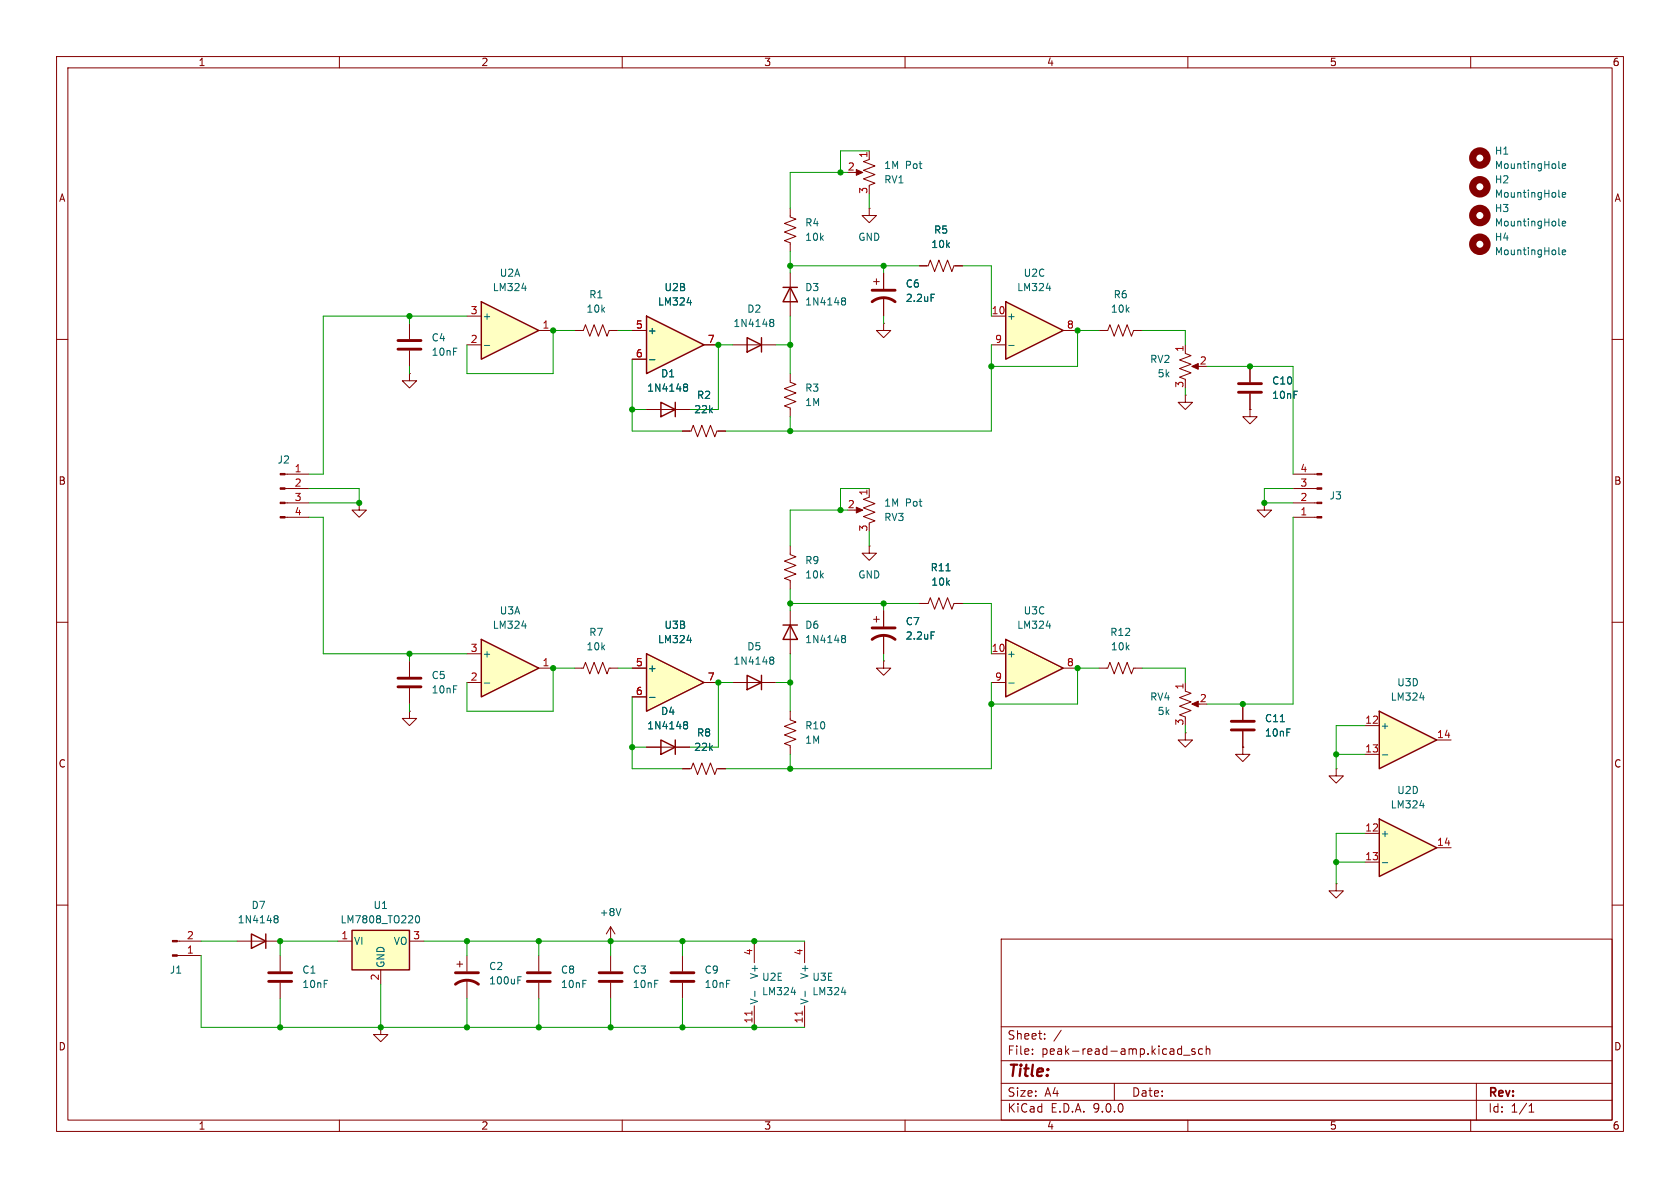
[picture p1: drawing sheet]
<svg xmlns="http://www.w3.org/2000/svg" width="297mm" height="210mm" viewBox="0 0 297 210" stroke-linecap="round" stroke-linejoin="round" font-family="sans-serif">
<g fill="none" stroke="#840000" stroke-width=".18">
<path d="M10 10h277v190h-277zM12 12h273v186h-273zM60 10v2M110 10v2M160 10v2M210 10v2M260 10v2M10 60h2M285 60h2M10 110h2M285 110h2M10 160h2"/>
<path d="M95.2 168.9v2.8M95.2 173.7v2.8M177 166h108v32h-108zM285 160h2M60 198v2M110 198v2M160 198v2M177 194.5h108M177 191.5h108M177 187.5h108M177 181.5h108M182.5 186.3v.1"/>
<path d="M182.5 185.5v.1M184.7 183.6v.1M184.7 182.8v.1M187.6 182.1l-1.3 2M197 191.5v3M208.5 185.4l.4 .1M208.9 184.9v1.5M208.9 186.3l-.4 .1M209.2 186.5h1.2M210 198v2M211.2 185.5l-.3-.1-.2 .2v.2l.5 .2v.3h-.5M212.6 185.5l-.4-.1-.3 .3v.4l.1 .2h.6"/>
<path d="M213.2 185.5l.3-.1 .3 .1 .1 .9M213.2 184.9v1.5M260 198v2M261 191.5v6.5M270.3 196.6h.9M270.3 195.5l.4-.4v1.5"/>
</g>
<path d="M93.2 172h4.1M93.2 173.5h4.1" fill="none" stroke="#840000" stroke-width=".51"/>
<path d="M177.8 53.3l10.2 5.1-10.2 5.1z" fill="#ffffc2"/>
<path d="M177.8 53.3l10.2 5.1-10.2 5.1z" fill="none" stroke="#840000" stroke-width=".25"/>
<path d="M175.3 55.9h2.5M188 58.4h2.5M175.3 61h2.5M162.6 106.7h1.5l.4-1 .7 2 .8-2 .8 2 .7-2 .8 2 .4-1h1.5M236.2 135.9v1.3h1.3l-1.3 1.2-1.3-1.2h1.3M236.2 135.9h.1M120.6 168.9v2.8M120.6 173.7v2.8" fill="none" stroke="#840000" stroke-width=".18"/>
<path d="M185 51h.8M178.3 61.1h1M167.2 100.9h.8" fill="none" stroke="#006464" stroke-width=".18"/>
<path d="M118.6 172h4.1M118.6 173.5h4.1" fill="none" stroke="#840000" stroke-width=".51"/>
<path d="M85.1 53.3l10.1 5.1-10.1 5.1z" fill="#ffffc2"/>
<path d="M85.1 53.3l10.1 5.1-10.1 5.1z" fill="none" stroke="#840000" stroke-width=".25"/>
<path d="M72.4 57.2v2.7M82.5 55.9h2.6M95.2 58.4h2.6M72.4 62v2.8M82.5 61h2.6M153.7 96.5v1.3h1.2l-1.2 1.3-1.3-1.3h1.3M153.7 96.5h.1" fill="none" stroke="#840000" stroke-width=".18"/>
<path d="M92.3 51h.7M85.6 61.1h1" fill="none" stroke="#006464" stroke-width=".18"/>
<path d="M70.4 60.2h4M70.4 61.7h4" fill="none" stroke="#840000" stroke-width=".51"/>
<path d="M243.8 144.8l10.2 5.1-10.2 5z" fill="#ffffc2"/>
<path d="M132.1 119.4l2.5 1.3-2.5 1.2zM134.6 119.4v2.5M243.8 144.8l10.2 5.1-10.2 5z" fill="none" stroke="#840000" stroke-width=".25"/>
<path d="M151.1 30.5h1M153.7 28.2l-1 .4 2 .7-2 .8 2 .8-2 .7 2 .8-1 .4v.2M153.7 26.7v1.2M72.4 116.8v2.8M72.4 121.7v2.8M129.5 120.7h7.7M241.3 147.3h2.5M241.3 152.4h2.5M254 149.9h2.5" fill="none" stroke="#840000" stroke-width=".18"/>
<path d="M136.2 116.6l.1 .1M136.2 116.2l.4-.1 .1 .2 .1 .2-.2 .2M136.3 116.7h.3M136.3 116.7l-.1 .1M136.6 116.7l.2 .2-.1 .4-.1 .1h-.4M244.4 152.5h.9M251 142.4h.8" fill="none" stroke="#006464" stroke-width=".18"/>
<path d="M151.4 30l1.1 .5-1.1 .5z" fill="#840000" stroke="#840000" stroke-width=".18"/>
<path d="M70.4 119.9h4M70.4 121.4h4" fill="none" stroke="#840000" stroke-width=".51"/>
<path d="M85.1 113l10.1 5.1-10.1 5.1z" fill="#ffffc2"/>
<path d="M85.1 113l10.1 5.1-10.1 5.1zM44.4 165.1l2.6 1.3-2.6 1.2zM47 165.1v2.5" fill="none" stroke="#840000" stroke-width=".25"/>
<g fill="none" stroke="#840000" stroke-width=".18">
<path d="M154.4 49.8h1M154.9 49.3v1M156.2 57.2v1.2h1.3l-1.3 1.3-1.3-1.3h1.3M156.2 57.2h.1M156.2 48.3v2.8M156.2 52.6v3.3M162.6 47h1.5l.4-1 .7 2 .8-2 .8 2 .7-2 .8 2 .4-1h1.5M194.3 58.4h1.5l.4-1 .8 2 .7-2 .8 2 .8-2 .7 2 .4-1h1.5M72.4 66v1.3h1.3l-1.3 1.3-1.3-1.3h1.3M72.4 66h.1M50.4 83.8h4.2M50.4 86.4h4.2"/>
<path d="M50.4 88.9h4.2M50.4 91.4h4.2M63.5 88.9v1.3h1.3l-1.3 1.2-1.3-1.2h1.3M63.5 88.9h.1M151.1 90.2h1M153.7 87.9l-1 .4 2 .7-2 .8 2 .8-2 .7 2 .8-1 .4v.2M153.7 86.4v1.2M82.5 115.6h2.6M95.2 118.1h2.6M101.6 118.1h1.5l.4-1 .8 2 .7-2 .8 2 .8-2 .7 2 .4-1h1.5M154.4 109.5h1M154.9 109v1"/>
<path d="M156.2 116.8v1.3h1.3l-1.3 1.3-1.3-1.3h1.3M156.2 116.8h.1M156.2 108v2.7M156.2 112.3v3.3M194.3 118.1h1.5l.4-1 .8 2 .7-2 .8 2 .8-2 .7 2 .4-1h1.5M72.4 125.7v1.3h1.3l-1.3 1.3-1.3-1.3h1.3M72.4 125.7h.1M82.5 120.7h2.6M236.2 156.2v1.3h1.3l-1.3 1.3-1.3-1.3h1.3M236.2 156.2h.1M41.9 166.4h7.6M107.9 166.4h.1"/>
<path d="M107.9 163.8l-.7 1.3M107.9 163.8l.8 1.3M107.9 163.8v2.6M107.9 168.9v2.8M107.9 173.7v2.8M133.3 166.4v3.8M133.3 177.8v3.8M142.2 166.4v3.8M142.2 177.8v3.8"/>
</g>
<g fill="none" stroke="#006464" stroke-width=".18">
<path d="M164.6 52h.6M92.3 110.6h.7M164.6 111.7h.6M85.6 120.7h1M48.6 162.4h.1M48.6 161.9h.3l.2 .1 .1 .2-.3 .2M48.7 162.4h.2M48.7 162.4l-.1 .1M48.9 162.4l.3 .3-.1 .3-.2 .1h-.3M109.8 160.6l-.5 1.3M133.4 175.2v1M139.9 175.4h.8"/>
<path d="M142.3 175.2v1M148.8 175.4h.7"/>
</g>
<path d="M132.9 178.7v.8M141.8 178.7v.8" fill="none" stroke="#a90000" stroke-width=".18"/>
<path d="M154.2 53.3a3.3 3.3 0 0 1 4 0M154.2 51.3h4M154.2 113a3.3 3.3 0 0 1 4 0M154.2 111h4M105.9 172h4.1M105.9 173.5h4.1" fill="none" stroke="#840000" stroke-width=".51"/>
<g fill="#840000" stroke="#840000" stroke-width=".18">
<path d="M49.5 83.7h.9v.2h-.9z"/>
<path d="M49.5 86.2h.9v.3h-.9z"/>
<path d="M49.5 88.8h.9v.2h-.9z"/>
<path d="M49.5 91.3h.9v.3h-.9z"/>
<path d="M151.4 89.7l1.1 .5-1.1 .5z"/>
</g>
<path d="M177.8 113l10.2 5.1-10.2 5.1z" fill="#ffffc2"/>
<path d="M138.4 110.5h2.6M139.7 110.5l1.3 2.5h-2.6zM177.8 113l10.2 5.1-10.2 5.1z" fill="none" stroke="#840000" stroke-width=".25"/>
<path d="M139.7 96.5v1.5l1 .4-2 .8 2 .7-2 .8 2 .8-2 .7 1 .4v1.5M139.7 108v7.6M175.3 115.6h2.5M188 118.1h2.5M120.6 135.9h1.6l.4-1 .7 2 .8-2 .7 2 .8-2 .8 2 .3-1h1.6M175.3 120.7h2.5" fill="none" stroke="#840000" stroke-width=".18"/>
<path d="M148.9 112.8l.1 .1M148.9 112.4l.3-.1 .2 .2 .1 .1-.3 .3M149 112.9h.2M149 112.9h-.1M149.2 112.9l.3 .2-.1 .4-.2 .1-.3-.1M185 110.6h.8M178.3 120.7h1" fill="none" stroke="#006464" stroke-width=".18"/>
<path d="M114.3 115.6l10.2 5.1-10.2 5z" fill="#ffffc2"/>
<path d="M114.3 115.6l10.2 5.1-10.2 5zM116.8 130.8l2.6 1.3-2.6 1.3zM119.4 130.8v2.6" fill="none" stroke="#840000" stroke-width=".25"/>
<path d="M120.6 76.2h1.6l.4-1 .7 2 .8-2 .7 2 .8-2 .8 2 .3-1h1.6M111.8 118.1h2.5M111.8 123.2h2.5M114.3 132.1h7.6M124.5 120.7h2.5M139.7 125.7v1.6l1 .3-2 .8 2 .8-2 .7 2 .8-2 .7 1 .4v1.6" fill="none" stroke="#840000" stroke-width=".18"/>
<path d="M121.5 113.2h.8M114.8 123.3h1M121 128.1h.1M121 127.6h.3l.2 .1 .1 .2-.3 .2M121.1 128.1h.2M121.1 128.1l-.1 .1M121.3 128.1l.3 .3-.1 .3-.2 .1h-.3" fill="none" stroke="#006464" stroke-width=".18"/>
<path d="M243.8 125.7l10.2 5.1-10.2 5.1z" fill="#ffffc2"/>
<path d="M132.1 59.7l2.5 1.3-2.5 1.2zM134.6 59.7v2.5M138.4 50.8h2.6M139.7 50.8l1.3 2.5h-2.6zM116.8 71.1l2.6 1.3-2.6 1.3zM119.4 71.1v2.6M243.8 125.7l10.2 5.1-10.2 5.1z" fill="none" stroke="#840000" stroke-width=".25"/>
<g fill="none" stroke="#840000" stroke-width=".18">
<path d="M139.7 36.8v1.6l1 .3-2 .8 2 .8-2 .7 2 .8-2 .7 1 .4v1.6M153.7 36.8v1.3h1.2l-1.2 1.3-1.3-1.3h1.3M153.7 36.8h.1M139.7 48.3v7.6M114.3 72.4h7.6M129.5 61h7.7M139.7 66v1.6l1 .3-2 .8 2 .8-2 .7 2 .8-2 .8 1 .3v1.6M209.5 62.5l1.1 .4-2.1 .7 2.1 .8-2.1 .8 2.1 .7-2.1 .8 1 .4v.2M209.5 69.9v1.2h1.3l-1.3 1.3-1.2-1.3h1.2M209.5 69.9h.1M209.5 61v1.2M211.1 64.8h1"/>
<path d="M221 72.4v1.3h1.2l-1.2 1.2-1.3-1.2h1.3M221 72.4h.1M221 64.8v2.8M221 69.6v2.8M223.5 88.9v1.3h1.3l-1.3 1.2-1.3-1.2h1.3M223.5 88.9h.1M228.6 91.4h4.2M228.6 88.9h4.2M228.6 86.4h4.2M228.6 83.8h4.2M209.5 129.5v1.3h1.3l-1.3 1.3-1.2-1.3h1.2M209.5 129.5h.1"/>
<path d="M209.5 122.2l1.1 .4-2.1 .7 2.1 .8-2.1 .7 2.1 .8-2.1 .8 1 .3v.3M209.5 120.7v1.2M211.1 124.5h1M219.7 132.1v1.3h1.3l-1.3 1.2-1.3-1.2h1.3M219.7 132.1h.1M219.7 124.5v2.8M219.7 129.3v2.8M241.3 128.3h2.5M241.3 133.4h2.5M254 130.8h2.5"/>
</g>
<g fill="none" stroke="#006464" stroke-width=".18">
<path d="M275.6 29.6l.2 .2M275.6 39.8l.2 .1M275.6 34.7l.2 .2M276.2 29.4l.6-.2-.1-.2-.3-.1-.2 .2v.6h.5M276.2 34.4l.6-.1-.1-.2-.3-.1-.2 .2v.6h.5M276.2 39.5l.6-.1-.1-.2-.3-.1-.2 .2v.6h.5M136.2 56.9l.1 .1M136.2 56.5h.4l.1 .1 .1 .2-.2 .2M136.3 57h.3M136.3 57l-.1 .1M136.6 57l.2 .2-.1 .4-.1 .1h-.4M148.9 53.1l.1 .1"/>
<path d="M148.9 52.7l.3-.1 .2 .2 .1 .2-.3 .2M149 53.2h.2M149 53.2l-.1 .1M149.2 53.2l.3 .2-.1 .4-.2 .1h-.3M275.6 44.8l.2 .2M276.2 44.6l.6-.1-.1-.3h-.3l-.2 .2v.6h.5M121 68.4h.1M121 67.9h.3l.2 .1 .1 .2-.3 .2M121.1 68.4h.2M121.1 68.4l-.1 .1M121.3 68.4l.3 .3-.1 .3-.2 .2-.3-.1M226.4 127.6h.7"/>
<path d="M244.4 133.4h.9M251 123.3h.8"/>
</g>
<g fill="#840000" stroke="#840000" stroke-width=".18">
<path d="M210.7 64.8l1.1-.5v1z"/>
<path d="M232.8 91.3h.9v.3h-.9z"/>
<path d="M232.8 88.8h.9v.2h-.9z"/>
<path d="M232.8 86.2h.9v.3h-.9z"/>
<path d="M232.8 83.7h.9v.2h-.9z"/>
<path d="M210.7 124.5l1.1-.5v1z"/>
</g>
<path d="M218.9 67.8h4.1M218.9 69.3h4.1M217.7 127.5h4M217.7 129h4" fill="none" stroke="#840000" stroke-width=".51"/>
<g fill="none" stroke="#840000" stroke-width="1.3">
<circle cx="261.6" cy="38.1" r="1.27"/>
<circle cx="261.6" cy="33" r="1.27"/>
<circle cx="261.6" cy="27.9" r="1.27"/>
<circle cx="261.6" cy="43.2" r="1.27"/>
</g>
<path d="M114.3 55.9l10.2 5.1-10.2 5z" fill="#ffffc2"/>
<path d="M114.3 55.9l10.2 5.1-10.2 5z" fill="none" stroke="#840000" stroke-width=".25"/>
<path d="M101.6 58.4h1.5l.4-1 .8 2 .7-2 .8 2 .8-2 .7 2 .4-1h1.5M111.8 58.4h2.5M111.8 63.5h2.5M124.5 61h2.5" fill="none" stroke="#840000" stroke-width=".18"/>
<path d="M121.5 53.5h.8M114.8 63.6h1" fill="none" stroke="#006464" stroke-width=".18"/>
<path d="M62.2 164.5h10.2v7h-10.2z" fill="#ffffc2"/>
<path d="M62.2 164.5h10.2v7h-10.2z" fill="none" stroke="#840000" stroke-width=".25"/>
<g fill="none" stroke="#840000" stroke-width=".18">
<path d="M111.8 58.4h2.5M156.2 48.3v2.8M156.2 52.6v3.3M162.6 47h1.2M168.9 47h1.3M111.8 63.5h2.5M114.3 72.4h2.5M119.4 72.4h2.5M120.6 76.2h1.3M124.5 61h2.5M127 76.2h1.3M221 72.4h.1"/>
<path d="M221 64.8v2.8M221 69.6v2.8M111.8 118.1h2.5M156.2 108v2.7M156.2 112.3v3.3M162.6 106.7h1.2M168.9 106.7h1.3M111.8 123.2h2.5M114.3 132.1h2.5M119.4 132.1h2.5M120.6 135.9h1.3M124.5 120.7h2.5"/>
<path d="M127 135.9h1.3M219.7 132.1h.1M219.7 124.5v2.8M219.7 129.3v2.8M31.3 166.4h4.3M31.3 168.9h4.3M49.5 168.9v2.8M49.5 173.7v2.8M59.7 166.4h2.5M67.3 171.5v2.5M72.4 166.4h2.5M80.8 170.4h1"/>
<path d="M81.3 169.9v1M82.5 168.9v2.8M82.5 173.2v3.3M67.3 181.6v1.3h1.3l-1.3 1.3-1.3-1.3h1.3M67.3 181.6h.1"/>
</g>
<g fill="none" stroke="#006464" stroke-width=".18">
<path d="M121.5 53.5h.8M164.6 52h.6M114.8 63.6h1M121 67.9h.3l.2 .1 .1 .2-.3 .2M121 68.4h.1M121.1 68.4h.2M121.1 68.4l-.1 .1M121.3 68.4l.3 .3-.1 .3-.2 .2-.3-.1M121.5 113.2h.8M164.6 111.7h.6M167.2 100.9h.8M114.8 123.3h1"/>
<path d="M121 128.1h.1M121 127.6h.3l.2 .1 .1 .2-.3 .2M121.1 128.1h.2M121.1 128.1l-.1 .1M121.3 128.1l.3 .3-.1 .3-.2 .1h-.3M226.4 127.6h.7M73.6 162l.2-.1a.68 .68 0 0 1 .4 .6 .68 .68 0 0 1-.4 .6l-.2-.1-.2-.3zM91.6 173.3h.4M91.6 172.7h.6"/>
</g>
<path d="M47.5 172h4.1M47.5 173.5h4.1M80.5 174a3.3 3.3 0 0 1 4.1 0M80.5 172h4.1" fill="none" stroke="#840000" stroke-width=".51"/>
<g fill="#840000" stroke="#840000" stroke-width=".18">
<path d="M30.5 168.8h.8v.2h-.8z"/>
<path d="M30.5 166.2h.8v.3h-.8z"/>
</g>
<g fill="none" stroke="#009600" stroke-width=".18">
<path d="M149.9 30.5h-10.2v6.3M153.7 34.3v2.5M153.7 26.7h-5.1v3.8M72.4 55.9v1.3M82.5 55.9h-25.4v27.9h-2.5M101.6 58.4h-3.8v7.6h-15.3v-5M109.2 58.4h2.6M139.7 44.5v3.8M139.7 55.9v10.1M139.7 47h22.9M156.2 47v1.3M156.2 55.9v1.3"/>
<path d="M170.2 47h5.1v8.9M194.3 58.4h-3.8v6.4h-15.2M201.9 58.4h7.6v2.6M72.4 64.8v1.2M111.8 63.5v12.7h8.8M111.8 72.4h2.5M129.5 61h-2.5v11.4h-5.1M137.2 61h2.5M139.7 73.7v2.5M175.3 61v15.2h-47M209.5 68.6v1.3M213.4 64.8h15.2v19"/>
<path d="M54.6 91.4h2.5v24.2h25.4M54.6 86.4h8.9v2.5h-8.9M149.9 90.2h-10.2v6.3M153.7 94v2.5M153.7 86.4h-5.1v3.8M228.6 91.4v33.1h-15.2M228.6 86.4h-5.1v2.5h5.1M72.4 115.6v1.2M101.6 118.1h-3.8v7.6h-15.3v-5M109.2 118.1h2.6M139.7 106.7h22.9M139.7 104.1v3.9"/>
<path d="M139.7 115.6v10.1M156.2 106.7v1.3M156.2 115.6v1.2M170.2 106.7h5.1v8.9M194.3 118.1h-3.8v6.4h-15.2M201.9 118.1h7.6v2.6M72.4 124.5v1.2M111.8 123.2v12.7h8.8M111.8 132.1h2.5M129.5 120.7h-2.5v11.4h-5.1M137.2 120.7h2.5M139.7 133.4v2.5"/>
<path d="M175.3 120.7v15.2h-47M209.5 128.3v1.2M236.2 133.4h5.1M241.3 128.3h-5.1v7.6M236.2 152.4h5.1M241.3 147.3h-5.1v8.9M35.6 166.4h6.3M35.6 168.9v12.7h106.6M49.5 176.5v5.1M59.7 166.4h-10.2v2.5M67.3 174v7.6M74.9 166.4h67.3"/>
<path d="M82.5 166.4v2.5M82.5 176.5v5.1M95.2 166.4v2.5M95.2 176.5v5.1M107.9 166.4v2.5M107.9 176.5v5.1M120.6 166.4v2.5M120.6 176.5v5.1"/>
</g>
<g fill="#009600" stroke="#009600" stroke-width=".18">
<circle cx="72.4" cy="55.9" r=".46"/>
<circle cx="63.5" cy="88.9" r=".46"/>
<circle cx="72.4" cy="115.6" r=".46"/>
<circle cx="175.3" cy="64.8" r=".46"/>
<circle cx="148.6" cy="30.5" r=".46"/>
<circle cx="156.2" cy="47" r=".46"/>
<circle cx="148.6" cy="90.2" r=".46"/>
<circle cx="190.5" cy="58.4" r=".46"/>
<circle cx="107.9" cy="181.6" r=".46"/>
<circle cx="107.9" cy="166.4" r=".46"/>
<circle cx="95.2" cy="166.4" r=".46"/>
<circle cx="120.6" cy="166.4" r=".46"/>
<circle cx="133.3" cy="166.4" r=".46"/>
<circle cx="133.3" cy="181.6" r=".46"/>
<circle cx="120.6" cy="181.6" r=".46"/>
<circle cx="156.2" cy="106.7" r=".46"/>
<circle cx="175.3" cy="124.5" r=".46"/>
<circle cx="236.2" cy="152.4" r=".46"/>
<circle cx="190.5" cy="118.1" r=".46"/>
<circle cx="97.8" cy="118.1" r=".46"/>
<circle cx="111.8" cy="132.1" r=".46"/>
<circle cx="139.7" cy="120.7" r=".46"/>
<circle cx="127" cy="120.7" r=".46"/>
<circle cx="139.7" cy="106.7" r=".46"/>
<circle cx="139.7" cy="135.9" r=".46"/>
<circle cx="236.2" cy="133.4" r=".46"/>
<circle cx="223.5" cy="88.9" r=".46"/>
<circle cx="221" cy="64.8" r=".46"/>
<circle cx="219.7" cy="124.5" r=".46"/>
<circle cx="139.7" cy="76.2" r=".46"/>
<circle cx="139.7" cy="47" r=".46"/>
<circle cx="111.8" cy="72.4" r=".46"/>
<circle cx="139.7" cy="61" r=".46"/>
<circle cx="127" cy="61" r=".46"/>
<circle cx="97.8" cy="58.4" r=".46"/>
<circle cx="67.3" cy="181.6" r=".46"/>
<circle cx="82.5" cy="166.4" r=".46"/>
<circle cx="82.5" cy="181.6" r=".46"/>
<circle cx="49.5" cy="181.6" r=".46"/>
<circle cx="95.2" cy="181.6" r=".46"/>
<circle cx="49.5" cy="166.4" r=".46"/>
</g>
<text font-size="2.8" fill="#840000" x="178" y="190.9">Title:</text>
<g font-size="2.1" fill="#840000">
<text x="178" y="184">Sheet:</text>
<text x="178" y="186.7">File:</text>
<text x="184.1" y="186.7">peak-read-amp.kicad_sch</text>
<text x="178" y="196.9">KiCad</text>
<text x="178" y="194.1">Size:</text>
<text x="184.7" y="194.1">A4</text>
<text x="185.7" y="196.9">E.D.A.</text>
<text x="193.3" y="196.9">9.0.0</text>
<text x="200" y="194.1">Date:</text>
<text x="263" y="194.3">Rev:</text>
<text x="263" y="196.9">Id:</text>
<text x="267.1" y="196.9">1/1</text>
</g>
<g font-size="1.8" fill="#840000">
<text x="35" y="11.9">1</text>
<text x="85" y="11.9">2</text>
<text x="135" y="11.9">3</text>
<text x="185" y="11.9">4</text>
<text x="235" y="11.9">5</text>
<text x="285" y="11.9">6</text>
<text x="10.3" y="35.9">A</text>
<text x="285.3" y="35.9">A</text>
<text x="10.3" y="85.9">B</text>
<text x="285.3" y="85.9">B</text>
<text x="10.3" y="135.9">C</text>
<text x="285.3" y="135.9">C</text>
<text x="10.3" y="185.9">D</text>
<text x="285.3" y="185.9">D</text>
<text x="35" y="199.9">1</text>
<text x="85" y="199.9">2</text>
<text x="135" y="199.9">3</text>
<text x="185" y="199.9">4</text>
<text x="235" y="199.9">5</text>
<text x="285" y="199.9">6</text>
</g>
<g font-size="1.8" fill="#a90000">
<text x="153.4" y="28" transform="rotate(-90 153.4 28)">1</text>
<text x="149.8" y="30.2">2</text>
<text x="153.4" y="34.4" transform="rotate(-90 153.4 34.4)">3</text>
<text x="83.1" y="55.6">3</text>
<text x="95.8" y="58.2">1</text>
<text x="112.3" y="58.2">5</text>
<text x="175.2" y="55.6">10</text>
<text x="188.5" y="58.2">8</text>
<text x="83.1" y="60.7">2</text>
<text x="112.3" y="63.2">6</text>
<text x="125" y="60.7">7</text>
<text x="175.8" y="60.7">9</text>
<text x="209.3" y="62.3" transform="rotate(-90 209.3 62.3)">1</text>
<text x="212" y="64.5">2</text>
<text x="209.3" y="68.7" transform="rotate(-90 209.3 68.7)">3</text>
<text x="52" y="83.6">1</text>
<text x="229.8" y="83.6">4</text>
<text x="52" y="86.1">2</text>
<text x="52" y="88.6">3</text>
<text x="149.8" y="89.9">2</text>
<text x="153.4" y="87.7" transform="rotate(-90 153.4 87.7)">1</text>
<text x="229.8" y="88.6">2</text>
<text x="229.8" y="86.1">3</text>
<text x="52" y="91.2">4</text>
<text x="153.4" y="94.1" transform="rotate(-90 153.4 94.1)">3</text>
<text x="229.8" y="91.2">1</text>
<text x="83.1" y="115.3">3</text>
<text x="95.8" y="117.9">1</text>
<text x="112.3" y="117.9">5</text>
<text x="175.2" y="115.3">10</text>
<text x="188.5" y="117.9">8</text>
<text x="83.1" y="120.4">2</text>
<text x="112.3" y="122.9">6</text>
<text x="125" y="120.4">7</text>
<text x="175.8" y="120.4">9</text>
<text x="209.3" y="122" transform="rotate(-90 209.3 122)">1</text>
<text x="212" y="124.2">2</text>
<text x="209.3" y="128.3" transform="rotate(-90 209.3 128.3)">3</text>
<text x="241.3" y="128">12</text>
<text x="254" y="130.6">14</text>
<text x="241.3" y="133.1">13</text>
<text x="241.3" y="147.1">12</text>
<text x="254" y="149.6">14</text>
<text x="241.3" y="152.1">13</text>
<text x="32.9" y="166.1">2</text>
<text x="60.3" y="166.1">1</text>
<text x="73" y="166.1">3</text>
<text x="32.9" y="168.7">1</text>
<text x="67.1" y="173.4" transform="rotate(-90 67.1 173.4)">2</text>
<text x="133.1" y="169" transform="rotate(-90 133.1 169)">4</text>
<text x="142" y="169" transform="rotate(-90 142 169)">4</text>
<text x="133.1" y="181" transform="rotate(-90 133.1 181)">11</text>
<text x="142" y="181" transform="rotate(-90 142 181)">11</text>
</g>
<g font-size="1.8" fill="#006464">
<text x="264.2" y="27.5">H1</text>
<text x="156.2" y="32.6">RV1</text>
<text x="156.2" y="30.1">1M</text>
<text x="160.1" y="30.1">Pot</text>
<text x="264.2" y="30.1">MountingHole</text>
<text x="264.2" y="32.6">H2</text>
<text x="264.2" y="35.2">MountingHole</text>
<text x="142.2" y="40.2">R4</text>
<text x="165" y="41.5">R5</text>
<text x="264.2" y="37.7">H3</text>
<text x="264.2" y="40.2">MountingHole</text>
<text x="142.2" y="42.8">10k</text>
<text x="151.6" y="42.8">GND</text>
<text x="164.5" y="44">10k</text>
<text x="264.2" y="42.8">H4</text>
<text x="264.2" y="45.3">MountingHole</text>
<text x="87" y="51.7">LM324</text>
<text x="88.3" y="49.1">U2A</text>
<text x="104.1" y="52.9">R1</text>
<text x="117.4" y="51.7">U2B</text>
<text x="142.2" y="51.7">D3</text>
<text x="160" y="51">C6</text>
<text x="160" y="53.6">2.2uF</text>
<text x="179.7" y="51.7">LM324</text>
<text x="180.9" y="49.1">U2C</text>
<text x="196.8" y="52.9">R6</text>
<text x="85.2" y="56.7">+</text>
<text x="103.6" y="55.5">10k</text>
<text x="114.4" y="59.3">+</text>
<text x="116.2" y="54.2">LM324</text>
<text x="129.6" y="58">1N4148</text>
<text x="132" y="55.5">D2</text>
<text x="142.2" y="54.2">1N4148</text>
<text x="177.9" y="56.7">+</text>
<text x="196.3" y="55.5">10k</text>
<text x="76.2" y="60.6">C4</text>
<text x="76.2" y="63.1">10nF</text>
<text x="203.2" y="64.4">RV2</text>
<text x="114.3" y="69.4">1N4148</text>
<text x="116.8" y="66.9">D1</text>
<text x="123.1" y="70.7">R2</text>
<text x="142.2" y="69.4">R3</text>
<text x="142.2" y="72">1M</text>
<text x="204.6" y="66.9">5k</text>
<text x="224.8" y="68.2">C10</text>
<text x="224.8" y="70.7">10nF</text>
<text x="122.6" y="73.3">22k</text>
<text x="49" y="82.1">J2</text>
<text x="156.2" y="89.8">1M</text>
<text x="160.1" y="89.8">Pot</text>
<text x="235" y="88.5">J3</text>
<text x="156.2" y="92.3">RV3</text>
<text x="142.2" y="99.9">R9</text>
<text x="164.4" y="101.2">R11</text>
<text x="142.2" y="102.5">10k</text>
<text x="151.6" y="102.5">GND</text>
<text x="164.5" y="103.7">10k</text>
<text x="87" y="111.4">LM324</text>
<text x="88.3" y="108.8">U3A</text>
<text x="104.1" y="112.6">R7</text>
<text x="116.2" y="113.9">LM324</text>
<text x="117.4" y="111.4">U3B</text>
<text x="142.2" y="111.4">D6</text>
<text x="142.2" y="113.9">1N4148</text>
<text x="160" y="110.7">C7</text>
<text x="160" y="113.3">2.2uF</text>
<text x="179.7" y="111.4">LM324</text>
<text x="180.9" y="108.8">U3C</text>
<text x="196.2" y="112.6">R12</text>
<text x="85.2" y="116.4">+</text>
<text x="103.6" y="115.2">10k</text>
<text x="114.4" y="119">+</text>
<text x="129.6" y="117.7">1N4148</text>
<text x="132" y="115.2">D5</text>
<text x="177.9" y="116.4">+</text>
<text x="196.3" y="115.2">10k</text>
<text x="76.2" y="120.2">C5</text>
<text x="76.2" y="122.8">10nF</text>
<text x="203.2" y="124.1">RV4</text>
<text x="245.8" y="124.1">LM324</text>
<text x="246.9" y="121.5">U3D</text>
<text x="114.3" y="129.1">1N4148</text>
<text x="116.8" y="126.6">D4</text>
<text x="123.1" y="130.4">R8</text>
<text x="142.2" y="131.7">1M</text>
<text x="142.2" y="129.1">R10</text>
<text x="204.6" y="126.6">5k</text>
<text x="223.5" y="127.9">C11</text>
<text x="223.5" y="130.4">10nF</text>
<text x="244" y="129.1">+</text>
<text x="122.6" y="132.9">22k</text>
<text x="245.8" y="143.1">LM324</text>
<text x="246.9" y="140.6">U2D</text>
<text x="244" y="148.2">+</text>
<text x="44.4" y="160.9">D7</text>
<text x="65.9" y="160.9">U1</text>
<text x="41.9" y="163.4">1N4148</text>
<text x="60.1" y="163.4">LM7808_TO220</text>
<text x="62.5" y="167.2">VI</text>
<text x="69.5" y="167.2">VO</text>
<text x="105.9" y="162.2">+8V</text>
<text x="29.9" y="172.3">J1</text>
<text x="53.3" y="172.3">C1</text>
<text x="68.2" y="171.2" transform="rotate(-90 68.2 171.2)">GND</text>
<text x="86.4" y="171.7">C2</text>
<text x="99.1" y="172.3">C8</text>
<text x="111.8" y="172.3">C3</text>
<text x="124.5" y="172.3">C9</text>
<text x="134.2" y="173.2" transform="rotate(-90 134.2 173.2)">V+</text>
<text x="134.6" y="173.6">U2E</text>
<text x="143.1" y="173.2" transform="rotate(-90 143.1 173.2)">V+</text>
<text x="143.5" y="173.6">U3E</text>
<text x="53.3" y="174.9">10nF</text>
<text x="86.4" y="174.2">100uF</text>
<text x="99.1" y="174.9">10nF</text>
<text x="111.8" y="174.9">10nF</text>
<text x="124.5" y="174.9">10nF</text>
<text x="134.2" y="177.7" transform="rotate(-90 134.2 177.7)">V-</text>
<text x="134.6" y="176.1">LM324</text>
<text x="143.1" y="177.7" transform="rotate(-90 143.1 177.7)">V-</text>
<text x="143.5" y="176.1">LM324</text>
</g>
</svg>
